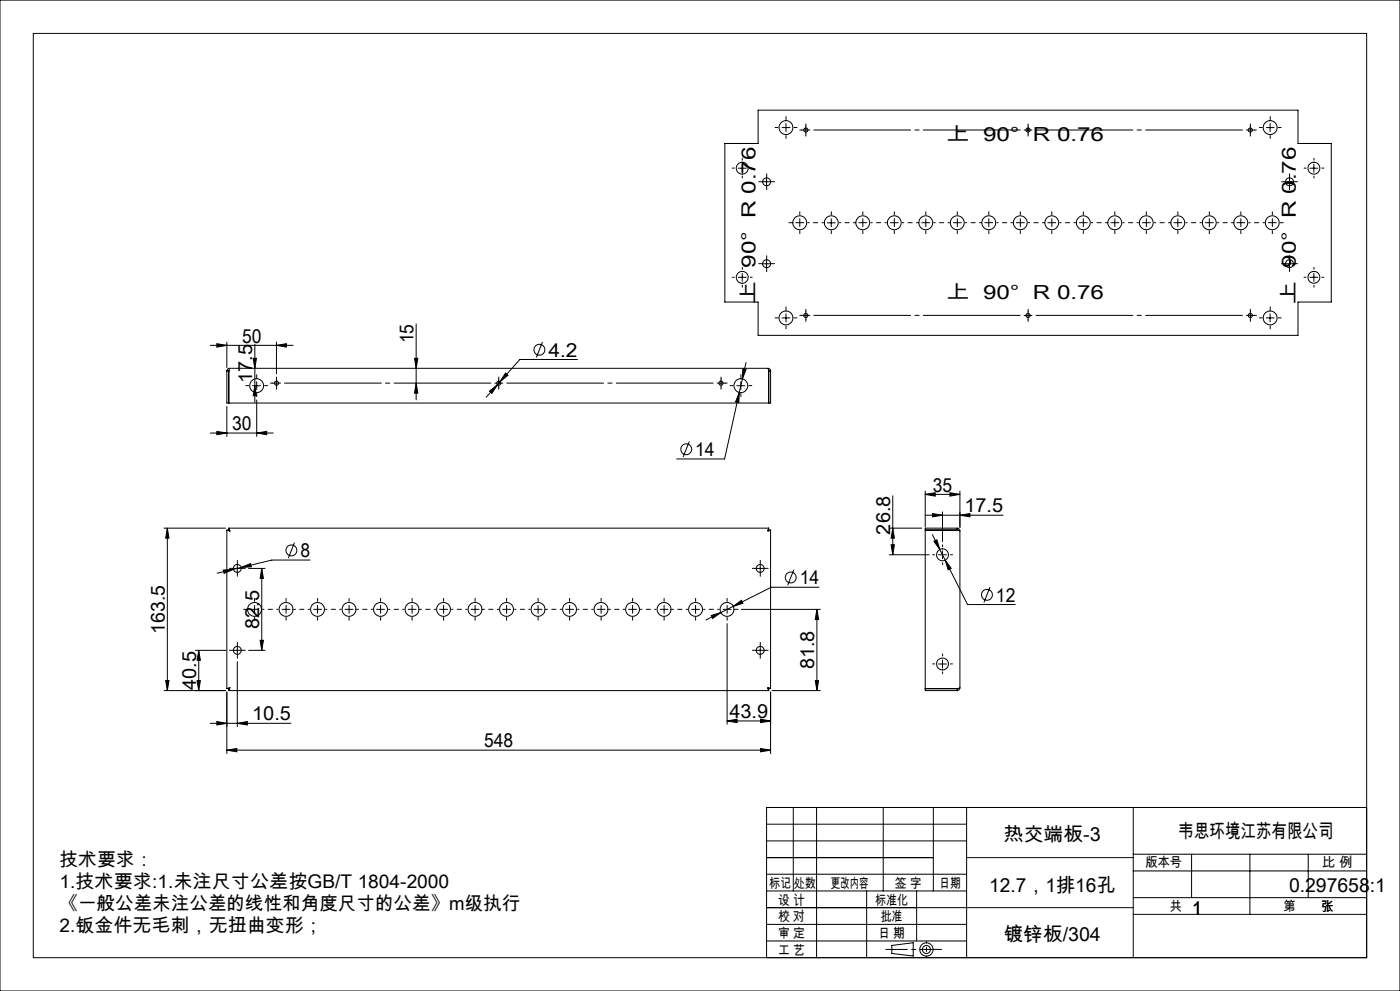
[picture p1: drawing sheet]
<svg xmlns="http://www.w3.org/2000/svg" width="420mm" height="297mm" viewBox="0 0 420 297" stroke-linecap="round" stroke-linejoin="round" font-family="sans-serif">
<g fill="none" stroke="#000" stroke-width=".3">
<path d="M0 0h420v297h-420zM234.6 38.2h2.4M235.8 37v2.4M307.2 39h2.4M308.4 37.8v2.4M379.9 38.2h2.3M381 37v2.4M217.5 43h9.9v-10h162v10h10v47.5h-10v10h-162v-10h-9.9zM221.5 50.4h2.4M222.7 49.2v2.4M228.8 54.5h2.4M230 53.3v2.4"/>
<path d="M385.7 54.5h2.4M386.9 53.3v2.4M393 50.4h2.4M394.2 49.2v2.4M228.8 79.1h2.4M230 77.9v2.3M248.2 66.8h2.4M249.4 65.6v2.3M385.7 79.1h2.4M386.9 77.9v2.3M124.8 97.1v22.7M221.5 83.1h2.4"/>
<path d="M222.7 81.9v2.4M234.6 95.3h2.4M235.8 94.1v2.4M307.2 94.5h2.4M308.4 93.3v2.4M379.9 95.3h2.3M381 94.1v2.4M393 83.1h2.4M394.2 81.9v2.4M63.1 103.5h24.8M65.1 103l3 .5-3 .5zM68.1 111.2v9.6h163.1v-9.6"/>
<path d="M68.1 111.2h.5M68.1 102.5v7.7M68.6 111.2v9.6M68.7 111.2h.1M68.7 111.1l-.1 .1M68.9 110.4l-.2 .8M68.9 110.4a.78 .78 0 0 0-.8 .8M68.9 110.4h161.5M75.8 115.6h2.4M76 107.4h.9l-.5 3zM76.4 103.2v17.4M76.4 115.6l.5 3h-.9z"/>
<path d="M77 114.4v2.4M77 119.9v10.9M82.9 103.5l3-.5v1zM82.9 102.5v9.5M124.4 107.4h.9l-.5 3zM124.8 114.8l.5 3h-.9zM146.8 117.2l2.4-1.9-1.6 2.6zM148.4 114.8h2.4M149.2 115.3l-3.3 3.7M149.6 113.7v2.3M150 114.4l-.8 .9M151.7 111.8l.7 .7-2.4 1.9z"/>
<path d="M162.7 102.5l-1.8 4.6M173.2 107.7h-17.2l-6 6.7M221.1 115.6h2.3M221.8 117.6l-.1 3-1-.2zM221.8 117.6l-4.4 19.9h-14.4M222.2 114.4v2.4M222.8 110.5l1 .2-1.1 2.9zM223.8 108.7l-2 8.9M230.4 110.4l.2 .8M230.4 110.4a.73 .73 0 0 1 .8 .8M230.6 111.1v.1M230.6 111.2v9.6"/>
<path d="M230.6 111.2h.6M230.6 111.2h.1M63.1 129.8h18.9M65.1 129.3l3 .5-3 .5zM68.1 121.8v9M77 129.8l3-.5v1zM206.8 132.3l-1.9 4.7M49.2 158.3h18.5M50.2 158.3l.5 3h-1zM50.2 158.3v48.7M68.1 158.9l.8 .2M68.1 158.9v47.5"/>
<path d="M68.7 158.3l.2 .8M68.7 158.3h161.9M68.9 159.1h.1M230.4 159.1h.1M230.6 158.3l-.2 .8M231.2 158.9l-.8 .2M231.2 158.9v47.5M266.8 158.3h9.7M267.8 158.3l.5 3h-1zM267.8 148.6v17.7M277.6 148.2l3-.5v1zM277.6 147.2v10.7"/>
<path d="M277.6 148.2h10.4M277.6 158.9h9.6M277.7 154.4h23.2M279.8 153.9l3 .5-3 .5zM282.8 153.4v8.9M285 147.7l3 .5-3 .5zM287.2 158.9l.8 .2M287.2 158.9h.1M287.2 158.3l.5 .2 .3 .6M287.2 158.3h-9.6v48.7h9.6M287.2 158.3v.6M288 147.2v10.9"/>
<path d="M288 159.1v47.1M288 154.4l3-.5v1zM67 170.8l3-.2-2.8 1.2zM70 170.4h2.4M70 170.6l-4.8 1.2M71.2 169.2v2.4M72.4 170.1l2.7-1.2 .3 1zM74.6 170.4h4.9M78.5 170.4v24.5M78.5 170.4l.5 3h-1zM88.3 162.6l-1.8 4.7M93 167.8h-11.4l-11.6 2.8"/>
<path d="M226.9 170.4h2.3M228.1 169.2v2.4M238.2 170.7l-1.9 4.7M245.7 176h-14.3l-15.1 7.6M266.8 166.3h12M267.3 163.3h1l-.5 3zM279.7 160.2l2.2 4.5M280.2 162.2l.9-.4 .8 2.9zM281.6 166.3h2.4M281.9 164.7l8.4 16.5h14.3M282.8 165.1v2.4M283.6 167.9l1.8 2.4-1 .5z"/>
<path d="M297 175.9l-1.8 4.7M58.6 194.9h9.2M59.6 194.9l.5 3h-1zM59.6 194.9v12.1M70 194.9h2.4M71.2 193.7v2.4M71.2 198.3v19.5M74.6 194.9h4.9M78 191.9h1l-.5 3zM207.5 182.6h2.4M208.7 181.4v2.4M213.4 184.5l2.9-.9-2.5 1.7z"/>
<path d="M216.3 183.6l-4.5 2.2M218.1 186.9v30.2M220 181.7l2.4-1.8 .5 .9zM222.4 182.6h23.7M226.9 194.9h2.3M228.1 193.7v2.4M245.1 182.6v24.4M245.1 182.6l.5 3h-1zM281.6 199h2.4M282.8 197.8v2.4M49.2 207h18.5M49.7 204h1l-.5 3z"/>
<path d="M59.1 204h1l-.5 3zM63.1 216.8h24.2M65.1 216.2l3 .6-3 .5zM68.1 207.4v18.4M68.1 206.4h.5M68.7 207h161.9M68.7 206.4v.6M68.9 206.2l-.8 .2M68.9 206.2l-.2 .8M68.9 206.2l-.2 .2M68.9 206.2l-.3 .2M68.9 206.2h.1"/>
<path d="M71.2 216.8l3-.6v1.1zM218.1 216.1l3-.6v1.1zM218.1 216.1h13.1M228.2 215.5l3 .6-3 .5zM230.4 206.2l.8 .2M230.4 206.2l.2 .8M230.4 206.2l.2 .2M230.4 206.2h.1M230.6 206.4h.6M230.6 206.4v.6M231.2 207.4v18.4M231.6 207h14.5"/>
<path d="M244.6 204h1l-.5 3zM277.6 206.4h9.6M287.2 206.4v.6M287.2 206.4h.1M287.3 206.4h-.1M288 206.2l-.8 .2M288 206.2l-.3 .5-.5 .3M68.1 224.8l2.9-.5v1zM68.1 224.8h163.1M228.2 224.3l3 .5-3 .5zM230 242h180v45h-180zM230 257h50"/>
<path d="M230 252h60M230 247h60M238 242v25M245 242v45M265 242v25M280 242v25M290 242v45M340 242v45M340 256h70M357.5 256v13M375 256v18M392.5 256v13"/>
<path d="M230 277h60M230 272h60M230 262h60M230 267h60M260 267v20M275 267v15M340 274h70M340 269h70M340 261h70M230 282h60M267.5 283.3l6.5-.8v4l-6.5-.8z"/>
<circle cx="235.8" cy="38.2" r="2.08"/>
<circle cx="241.7" cy="39" r=".63"/>
<circle cx="308.4" cy="39" r=".63"/>
<circle cx="375.1" cy="39" r=".63"/>
<circle cx="381" cy="38.2" r="2.08"/>
<circle cx="222.7" cy="50.4" r="1.78"/>
<circle cx="230" cy="54.5" r="1.2"/>
<circle cx="386.9" cy="54.5" r="1.2"/>
<circle cx="394.2" cy="50.4" r="1.79"/>
<circle cx="230" cy="79" r="1.2"/>
<circle cx="239.9" cy="66.8" r="2.09"/>
<circle cx="249.4" cy="66.8" r="2.09"/>
<circle cx="258.8" cy="66.8" r="2.09"/>
<circle cx="268.3" cy="66.8" r="2.09"/>
<circle cx="277.7" cy="66.8" r="2.08"/>
<circle cx="287.2" cy="66.8" r="2.09"/>
<circle cx="296.6" cy="66.8" r="2.09"/>
<circle cx="306.1" cy="66.8" r="2.09"/>
<circle cx="315.5" cy="66.8" r="2.09"/>
<circle cx="325" cy="66.8" r="2.09"/>
<circle cx="334.4" cy="66.8" r="2.09"/>
<circle cx="343.9" cy="66.8" r="2.09"/>
<circle cx="353.3" cy="66.8" r="2.09"/>
<circle cx="362.8" cy="66.8" r="2.08"/>
<circle cx="372.2" cy="66.8" r="2.09"/>
<circle cx="381.7" cy="66.8" r="2.09"/>
<circle cx="386.9" cy="79" r="1.2"/>
<circle cx="222.7" cy="83.1" r="1.79"/>
<circle cx="235.8" cy="95.3" r="2.08"/>
<circle cx="241.7" cy="94.5" r=".63"/>
<circle cx="308.4" cy="94.5" r=".63"/>
<circle cx="375.1" cy="94.5" r=".63"/>
<circle cx="381" cy="95.3" r="2.08"/>
<circle cx="394.1" cy="83.1" r="1.78"/>
<circle cx="77" cy="115.6" r="2.09"/>
<circle cx="83" cy="114.8" r=".62"/>
<circle cx="149.6" cy="114.8" r=".62"/>
<circle cx="161.8" cy="104.8" r="1.62"/>
<circle cx="216.3" cy="114.8" r=".62"/>
<circle cx="222.2" cy="115.6" r="2.08"/>
<circle cx="205.9" cy="134.6" r="1.63"/>
<circle cx="71.2" cy="170.4" r="1.19"/>
<circle cx="87.4" cy="165" r="1.63"/>
<circle cx="228.1" cy="170.4" r="1.19"/>
<circle cx="237.2" cy="173.1" r="1.63"/>
<circle cx="282.8" cy="166.3" r="1.79"/>
<circle cx="296.1" cy="178.3" r="1.63"/>
<circle cx="71.2" cy="194.9" r="1.19"/>
<circle cx="76.4" cy="182.6" r="2.07"/>
<circle cx="85.8" cy="182.6" r="2.08"/>
<circle cx="95.3" cy="182.6" r="2.08"/>
<circle cx="104.7" cy="182.6" r="2.08"/>
<circle cx="114.2" cy="182.6" r="2.08"/>
<circle cx="123.6" cy="182.6" r="2.08"/>
<circle cx="133.1" cy="182.6" r="2.08"/>
<circle cx="142.5" cy="182.6" r="2.08"/>
<circle cx="152" cy="182.6" r="2.08"/>
<circle cx="161.4" cy="182.6" r="2.08"/>
<circle cx="170.9" cy="182.6" r="2.07"/>
<circle cx="180.3" cy="182.6" r="2.08"/>
<circle cx="189.8" cy="182.6" r="2.08"/>
<circle cx="199.2" cy="182.6" r="2.08"/>
<circle cx="208.7" cy="182.6" r="2.08"/>
<circle cx="218.1" cy="182.6" r="2.08"/>
<circle cx="228.1" cy="194.9" r="1.19"/>
<circle cx="282.8" cy="199" r="1.79"/>
<circle cx="277.9" cy="284.6" r="2"/>
<circle cx="277.9" cy="284.6" r="1.22"/>
</g>
<g fill="none" stroke="#000" stroke-width=".3" stroke-dasharray="30.5 1.3 1.3 1.3">
<path d="M233.4 38.2h-.9M235.8 35.8v-.9M238.2 38.2h.9M240.6 39h-.7M241.8 39v-1.2M241.8 39h-1.2M241.8 39v1.2M241.8 39h1.1M241.8 37.8v-.7M308.4 37.8v-.7M375.1 39v-1.2M375.1 39h-1.2"/>
<path d="M375.1 39v1.2M375.1 39h1.2M375.1 37.8v-.7M376.3 39h.6M378.7 38.2h-.9M381.1 35.8v-.9M383.4 38.2h.9M220.3 50.4h-.6M222.7 48v-.6M222.7 52.8v.6M225.1 50.4h.6M228.8 54.5h-1.2"/>
<path d="M230 53.3v-1.2M230 55.7v1.1M231.2 54.5h1.2M235.8 40.6v.9M241.8 40.2v.6M308.4 40.2v.6M375.1 40.2v.6M381.1 40.6v.9M385.7 54.5h-1.2M386.9 53.3v-1.2M386.9 55.7v1.1M388.1 54.5h1.1"/>
<path d="M391.8 50.4h-.6M394.2 48v-.6M394.2 52.8v.6M396.6 50.4h.6M228.8 79h-1.2M230 77.8v-1.2M231.2 79h1.2M237.6 66.7h-.9M239.9 66.7v-1.1M239.9 66.7h-1.1M239.9 66.7v1.2M239.9 66.7h1.2"/>
<path d="M239.9 64.4v-.9M239.9 69.1v.9M249.4 64.4v-.9M249.4 69.1v.9M258.8 66.7v-1.1M258.8 66.7h-1.1M258.8 66.7v1.2M258.8 66.7h1.2M258.8 64.4v-.9M258.8 69.1v.9M268.3 66.7v-1.1M268.3 66.7h-1.2"/>
<path d="M268.3 66.7v1.2M268.3 66.7h1.2M268.3 64.4v-.9M268.3 69.1v.9M277.7 66.7v-1.1M277.7 66.7h-1.1M277.7 66.7v1.2M277.7 66.7h1.2M277.7 64.4v-.9M277.7 69.1v.9M287.2 66.7v-1.1M287.2 66.7h-1.2"/>
<path d="M287.2 66.7v1.2M287.2 66.7h1.2M287.2 64.4v-.9M287.2 69.1v.9M296.6 66.7v-1.1M296.6 66.7h-1.1M296.6 66.7v1.2M296.6 66.7h1.2M296.6 64.4v-.9M296.6 69.1v.9M306.1 66.7v-1.1M306.1 66.7h-1.2"/>
<path d="M306.1 66.7v1.2M306.1 66.7h1.2M306.1 64.4v-.9M306.1 69.1v.9M315.5 66.7v-1.1M315.5 66.7h-1.1M315.5 66.7v1.2M315.5 66.7h1.2M315.5 64.4v-.9M315.5 69.1v.9M325 66.7v-1.1M325 66.7h-1.2"/>
<path d="M325 66.7v1.2M325 66.7h1.2M325 64.4v-.9M325 69.1v.9M334.4 66.7v-1.1M334.4 66.7h-1.1M334.4 66.7v1.2M334.4 66.7h1.2M334.4 64.4v-.9M334.4 69.1v.9M343.9 66.7v-1.1M343.9 66.7h-1.2"/>
<path d="M343.9 66.7v1.2M343.9 66.7h1.2M343.9 64.4v-.9M343.9 69.1v.9M353.4 66.7v-1.1M353.4 66.7h-1.2M353.4 66.7v1.2M353.4 66.7h1.1M353.4 64.4v-.9M353.4 69.1v.9M362.8 66.7v-1.1M362.8 66.7h-1.2"/>
<path d="M362.8 66.7v1.2M362.8 66.7h1.2M362.8 64.4v-.9M362.8 69.1v.9M372.3 66.7v-1.1M372.3 66.7h-1.2M372.3 66.7v1.2M372.3 66.7h1.1M372.3 64.4v-.9M372.3 69.1v.9M381.7 66.7v-1.1M381.7 66.7h-1.2"/>
<path d="M381.7 66.7v1.2M381.7 66.7h1.2M381.7 64.4v-.9M381.7 69.1v.9M384.1 66.7h.9M385.7 79h-1.2M386.9 77.8v-1.2M388.1 79h1.1M220.3 83.1h-.6M222.7 80.7v-.6M222.7 85.5v.6M225.1 83.1h.6"/>
<path d="M230 80.2v1.2M233.4 95.3h-.9M235.8 92.9v-.9M235.8 97.6v.9M238.2 95.3h.9M240.6 94.5h-.7M241.8 94.5v-1.2M241.8 94.5h-1.2M241.8 94.5v1.2M241.8 94.5h1.1M241.8 93.3v-.6M241.8 95.7v.6"/>
<path d="M308.4 93.3v-.6M308.4 95.7v.6M375.1 94.5v-1.2M375.1 94.5h-1.2M375.1 94.5v1.2M375.1 94.5h1.2M375.1 93.3v-.6M375.1 95.7v.6M376.3 94.5h.6M378.7 95.3h-.9M381.1 92.9v-.9M381.1 97.6v.9"/>
<path d="M383.4 95.3h.9M386.9 80.2v1.2M391.8 83.1h-.6M394.2 80.7v-.6M394.2 85.5v.6M396.6 83.1h.6M74.6 115.6h-.9M77 113.2v-.9M77 117.9v.9M79.4 115.6h.9M81.8 114.8h-.6M83 114.8v-1.2"/>
<path d="M83 114.8h-1.2M83 114.8v1.2M83 114.8h1.2M83 113.6v-.6M83 116v.6M149.6 113.6v-.6M149.6 116v.6M216.3 114.8v-1.2M216.3 114.8h-1.2M216.3 114.8v1.2M216.3 114.8h1.2M216.3 113.6v-.6"/>
<path d="M216.3 116v.6M217.5 114.8h.6M219.9 115.6h-.9M222.3 113.2v-.9M222.3 117.9v.9M224.7 115.6h.8M70 170.3h-1.2M71.2 169.1v-1.1M71.2 171.5v1.2M72.4 170.3h1.2M226.9 170.3h-1.2M228.1 169.1v-1.1"/>
<path d="M228.1 171.5v1.2M229.3 170.3h1.2M280.4 166.3h-.6M282.8 163.9v-.6M282.8 168.6v.6M285.2 166.3h.6M70 194.9h-1.2M71.2 193.7v-1.2M71.2 196.1v1.2M72.4 194.9h1.2M74 182.6h-.9M76.4 182.6v-1.2"/>
<path d="M76.4 182.6h-1.2M76.4 182.6v1.2M76.4 182.6h1.2M76.4 180.2v-.9M76.4 185v.9M85.8 182.6v-1.2M85.8 182.6h-1.2M85.8 182.6v1.2M85.8 182.6h1.2M85.8 180.2v-.9M85.8 185v.9M95.3 182.6v-1.2"/>
<path d="M95.3 182.6h-1.2M95.3 182.6v1.2M95.3 182.6h1.2M95.3 180.2v-.9M95.3 185v.9M104.7 182.6v-1.2M104.7 182.6h-1.2M104.7 182.6v1.2M104.7 182.6h1.2M104.7 180.2v-.9M104.7 185v.9M114.2 182.6v-1.2"/>
<path d="M114.2 182.6h-1.2M114.2 182.6v1.2M114.2 182.6h1.2M114.2 180.2v-.9M114.2 185v.9M123.6 182.6v-1.2M123.6 182.6h-1.2M123.6 182.6v1.2M123.6 182.6h1.2M123.6 180.2v-.9M123.6 185v.9M133.1 182.6v-1.2"/>
<path d="M133.1 182.6h-1.2M133.1 182.6v1.2M133.1 182.6h1.2M133.1 180.2v-.9M133.1 185v.9M142.5 182.6v-1.2M142.5 182.6h-1.2M142.5 182.6v1.2M142.5 182.6h1.2M142.5 180.2v-.9M142.5 185v.9M152 182.6v-1.2"/>
<path d="M152 182.6h-1.2M152 182.6v1.2M152 182.6h1.2M152 180.2v-.9M152 185v.9M161.4 182.6v-1.2M161.4 182.6h-1.2M161.4 182.6v1.2M161.4 182.6h1.2M161.4 180.2v-.9M161.4 185v.9M170.9 182.6v-1.2"/>
<path d="M170.9 182.6h-1.2M170.9 182.6v1.2M170.9 182.6h1.2M170.9 180.2v-.9M170.9 185v.9M180.3 182.6v-1.2M180.3 182.6h-1.2M180.3 182.6v1.2M180.3 182.6h1.2M180.3 180.2v-.9M180.3 185v.9M189.8 182.6v-1.2"/>
<path d="M189.8 182.6h-1.2M189.8 182.6v1.2M189.8 182.6h1.2M189.8 180.2v-.9M189.8 185v.9M199.2 182.6v-1.2M199.2 182.6h-1.2M199.2 182.6v1.2M199.2 182.6h1.2M199.2 180.2v-.9M199.2 185v.9M208.7 180.2v-.9"/>
<path d="M208.7 185v.9M218.1 182.6v-1.2M218.1 182.6h-1.2M218.1 182.6v1.2M218.1 182.6h1.2M218.1 180.2v-.9M218.1 185v.9M220.5 182.6h.9M226.9 194.9h-1.2M228.1 193.7v-1.2M228.1 196.1v1.2M229.3 194.9h1.2"/>
<path d="M280.4 199h-.6M282.8 196.6v-.6M285.2 199h.6M282.8 201.4v.5"/>
</g>
<g fill="none" stroke="#000" stroke-width=".3" stroke-dasharray="30.5 1.3 1.3 1.3" stroke-dashoffset="30">
<path d="M242.3 66.7h4.7M251.8 66.7h4.7M261.2 66.7h4.7M270.7 66.7h4.7M280.1 66.7h4.7M289.6 66.7h4.7M299 66.7h4.7M308.5 66.7h4.7M317.9 66.7h4.7M327.4 66.7h4.7M336.8 66.7h4.7M346.3 66.7h4.7"/>
<path d="M355.7 66.7h4.7M365.2 66.7h4.7M374.6 66.7h4.7M78.8 182.6h4.6M88.2 182.6h4.7M97.7 182.6h4.6M107.1 182.6h4.7M116.6 182.6h4.6M126 182.6h4.7M135.5 182.6h4.6M144.9 182.6h4.7M154.4 182.6h4.6"/>
<path d="M163.8 182.6h4.7M173.3 182.6h4.6M182.7 182.6h4.7M192.2 182.6h4.7M201.6 182.6h4.7M211.1 182.6h4.7M277.9 282.2v4.7"/>
</g>
<path d="M244.1 39h62M310.8 39h61.9M244.1 94.5h62M310.8 94.5h61.9M85.3 114.8h62M152 114.8h61.9" fill="none" stroke="#000" stroke-width=".3" stroke-dasharray="30.5 1.3 1.3 1.3" stroke-dashoffset="1.4"/>
<path d="M265.8 284.5h16.7" fill="none" stroke="#000" stroke-width=".3" stroke-dasharray="30.5 1.3 1.3 1.3" stroke-dashoffset="24"/>
<path d="M10 10h400v277h-400zM290 257h50M290 272h50" fill="none" stroke="#0a0605" stroke-width=".3"/>
<g fill="#000">
<path d="M267.8 158.3l.5 3h-1zM267.3 163.3h1l-.5 3z"/>
<path d="M277.6 148.2l3-.5v1zM285 147.7l3 .5-3 .5z"/>
<path d="M213.4 184.5l.4 .8 2.5-1.7zM220 181.7l2.9-.9-.5-.9zM65.1 216.2l3 .6-3 .5zM71.2 216.8l3-.6v1.1zM67 170.8l.2 1 2.8-1.2zM72.4 170.1l3-.2-.3-1zM279.8 153.9l3 .5-3 .5zM288 154.4l3-.5v1zM280.2 162.2l1.7 2.5-.8-2.9zM283.6 167.9l.8 2.9 1-.5zM65.1 103l3 .5-3 .5zM82.9 103.5l3-.5v1zM222.8 110.5l-.1 3.1 1.1-2.9zM221.8 117.6l-1.1 2.8 1 .2zM146.8 117.2l.8 .7 1.6-2.6zM151.7 111.8l-1.7 2.6 2.4-1.9z"/>
<path d="M49.7 204h1l-.5 3zM50.2 158.3l.5 3h-1zM244.6 204h1l-.5 3zM245.1 182.6l.5 3h-1zM78 191.9h1l-.5 3zM78.5 170.4l.5 3h-1zM59.1 204h1l-.5 3zM59.6 194.9l.5 3h-1zM124.8 114.8l.5 3h-.9zM124.4 107.4h.9l-.5 3zM76.4 115.6l.5 3h-.9zM76 107.4h.9l-.5 3z"/>
<path d="M218.1 216.1l3-.6v1.1zM228.2 215.5l3 .6-3 .5z"/>
<path d="M228.2 224.3l3 .5-3 .5zM68.1 224.8l2.9-.5v1zM77 129.8l3-.5v1zM65.1 129.3l3 .5-3 .5z"/>
</g>
<g font-size="5.8">
<text x="283.7" y="42.2">上 90° R 0.76</text>
<text x="283.7" y="89.7">上 90° R 0.76</text>
<text x="226.6" y="91.5" transform="rotate(-90 226.6 91.5)">上 90° R 0.76</text>
<text x="388.7" y="91.5" transform="rotate(-90 388.7 91.5)">上 90° R 0.76</text>
<text x="72.6" y="102.7">50</text>
<text x="124" y="102.9" transform="rotate(-90 124 102.9)">15</text>
<text x="164.5" y="106.9">4.2</text>
<text x="75.6" y="114.8" transform="rotate(-90 75.6 114.8)">17.5</text>
<text x="69.6" y="129">30</text>
<text x="208.6" y="136.7">14</text>
<text x="279.9" y="147.3">35</text>
<text x="289.3" y="153.6">17.5</text>
<text x="267" y="160.2" transform="rotate(-90 267 160.2)">26.8</text>
<text x="90.1" y="167">8</text>
<text x="239.9" y="175.1">14</text>
<text x="298.8" y="180.3">12</text>
<text x="49.4" y="189.9" transform="rotate(-90 49.4 189.9)">163.5</text>
<text x="77.7" y="188.4" transform="rotate(-90 77.7 188.4)">82.5</text>
<text x="244.3" y="200.6" transform="rotate(-90 244.3 200.6)">81.8</text>
<text x="58.8" y="206.7" transform="rotate(-90 58.8 206.7)">40.5</text>
<text x="75.7" y="215.9">10.5</text>
<text x="218.8" y="215.2">43.9</text>
<text x="145.3" y="224">548</text>
<text x="353.6" y="251.1">韦思环境江苏有限公司</text>
<text x="301.2" y="252.1">热交端板-3</text>
<text x="296.8" y="267.2">12.7，1排16孔</text>
<text x="386.7" y="267.2">0.297658:1</text>
<text x="357.6" y="274.2">1</text>
<text x="301.2" y="282.1">镀锌板/304</text>
</g>
<g font-size="5.6">
<text x="17.9" y="259.4">技术要求：</text>
<text x="17.9" y="266.1">1.技术要求:1.未注尺寸公差按GB/T 1804-2000</text>
<text x="17.9" y="272.7">《一般公差未注公差的线性和角度尺寸的公差》m级执行</text>
<text x="17.9" y="279.4">2.钣金件无毛刺，无扭曲变形；</text>
</g>
<g font-size="4.1">
<text x="343.7" y="259.9">版本号</text>
<text x="396.6" y="259.9">比 例</text>
<text x="230.9" y="266.1">标记</text>
<text x="238.3" y="266.1">处数</text>
<text x="249.2" y="266.1">更改内容</text>
<text x="268.4" y="266.2">签 字</text>
<text x="281.7" y="266.2">日期</text>
<text x="233.4" y="271.2">设 计</text>
<text x="262.6" y="271.2">标准化</text>
<text x="351" y="272.9">共</text>
<text x="385" y="272.9">第</text>
<text x="396.5" y="272.9">张</text>
<text x="233.4" y="276.1">校 对</text>
<text x="233.4" y="281.2">审 定</text>
<text x="263.4" y="281.2">日 期</text>
<text x="264.2" y="276.1">批准</text>
<text x="233.4" y="286.2">工 艺</text>
</g>
</svg>
